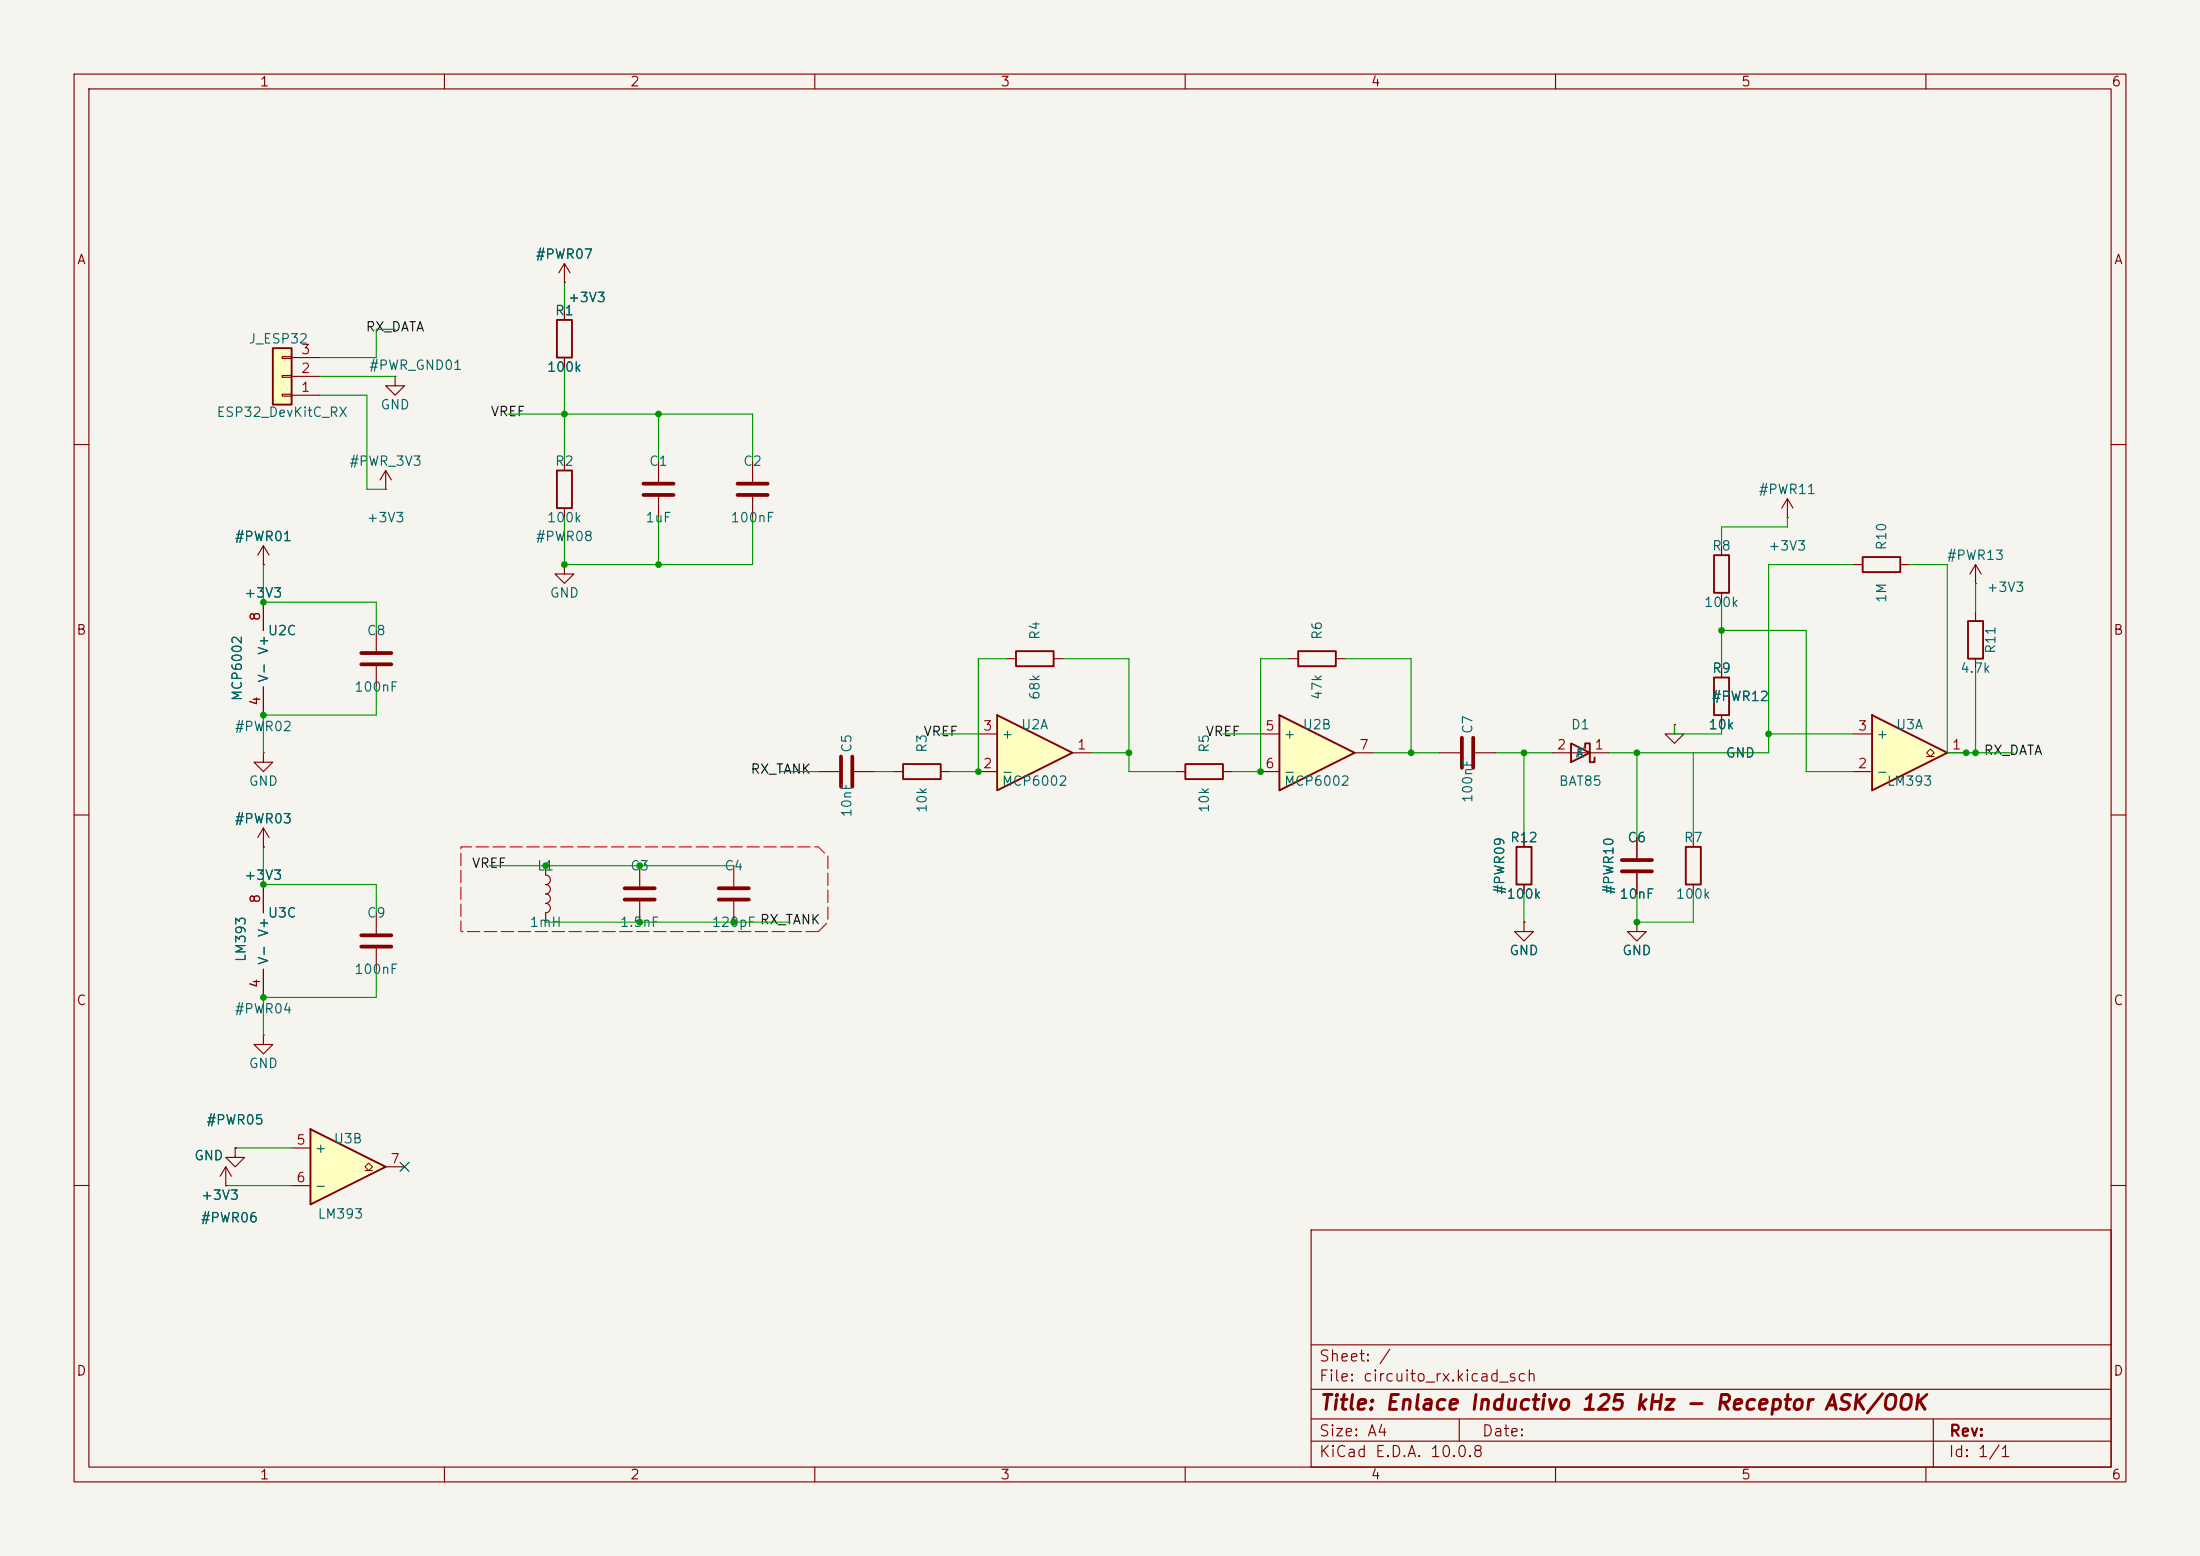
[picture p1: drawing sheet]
<svg xmlns="http://www.w3.org/2000/svg" width="297mm" height="210mm" viewBox="0 0 297 210" stroke-linecap="round" stroke-linejoin="round" font-family="sans-serif">
<path d="M0 0h297v210h-297z" fill="#f5f4ef" stroke="#f5f4ef" stroke-width=".14"/>
<g fill="none" stroke="#840000" stroke-width=".15">
<path d="M10 10h277v190h-277zM12 12h273v186h-273zM60 10v2M110 10v2M160 10v2M210 10v2M260 10v2M76.2 38.1h.1M76.2 35.6l-.8 1.2M76.2 35.6l.8 1.2M76.2 35.6v2.5M76.2 41.9v1.3"/>
<path d="M76.2 48.3v1.2M10 60h2M35.6 76.2h.1M35.6 73.7l-.8 1.2M35.6 73.7l.7 1.2M35.6 73.7v2.5M52.1 66h.1M52.1 63.5l-.8 1.3M52.1 63.5l.7 1.3M52.1 63.5v2.5M88.9 62.2v2.8M88.9 67.1v2.8"/>
<path d="M101.6 62.2v2.8M101.6 67.1v2.8M232.4 73.7v1.2M241.3 69.9h.1M241.3 67.3l-.8 1.3M241.3 67.3l.8 1.3M241.3 67.3v2.6M250.2 76.2h1.3M256.5 76.2h1.3M266.7 78.7h.1M266.7 76.2l-.8 1.3M266.7 76.2l.8 1.3"/>
<path d="M266.7 76.2v2.5M285 60h2M35.6 81.3v3.8M35.6 92.7v3.8M50.8 85.1v2.8M50.8 89.9v2.8M232.4 80v1.3M266.7 82.6v1.2M266.7 88.9v1.3M10 110h2M35.6 114.3h.1M35.6 111.8v2.5"/>
<path d="M35.6 111.8l-.8 1.2M35.6 111.8l.7 1.2M285 110h2M10 160h2M177 166h108v32h-108zM285 160h2M60 198v2M110 198v2M160 198v2M177 194.5h108M177 191.5h108M177 187.5h108"/>
<path d="M177 181.5h108M197 191.5v3M210 198v2M260 198v2M261 191.5v6.5"/>
</g>
<path d="M86.9 65.3h4M86.9 66.8h4M99.6 65.3h4M99.6 66.8h4M48.8 88.1h4M48.8 89.7h4" fill="none" stroke="#840000" stroke-width=".51"/>
<path d="M75.2 43.2h2v5.1h-2zM231.4 74.9h2v5.1h-2zM251.5 75.2h5v2h-5zM265.7 83.8h2v5.1h-2z" fill="none" stroke="#840000" stroke-width=".25"/>
<path d="M252.7 96.5l10.2 5.1-10.2 5.1z" fill="#ffffc2"/>
<path d="M231.4 91.4h2v5.1h-2zM252.7 96.5l10.2 5.1-10.2 5.1z" fill="none" stroke="#840000" stroke-width=".25"/>
<path d="M260.1 102.1h.5l-.5-.5 .5-.5 .5 .5-.5 .5h.5" fill="none" stroke="#840000" stroke-width=".14"/>
<path d="M226.1 97.8v1.3h1.2l-1.2 1.2-1.3-1.2h1.3M226.1 97.8h.1M232.4 90.2v1.2M232.4 96.5v1.3M250.2 99.1h2.5M250.2 104.1h2.5M262.9 101.6h2.5M221 124.5v1.2h1.2l-1.2 1.3-1.3-1.3h1.3M221 124.5h.1" fill="none" stroke="#840000" stroke-width=".15"/>
<path d="M172.7 96.5l10.2 5.1-10.2 5.1z" fill="#ffffc2"/>
<path d="M172.7 96.5l10.2 5.1-10.2 5.1zM175.3 87.9h5v2h-5zM212.1 100.3l2.5 1.3-2.5 1.3zM214 101v-.7h.6v2.6h.7v-.7M227.6 114.3h2v5.1h-2z" fill="none" stroke="#840000" stroke-width=".25"/>
<path d="M170.2 99.1h2.5M174 88.9h1.3M180.3 88.9h1.3M170.2 104.1h2.5M182.9 101.6h2.5M209.5 101.6h7.7M228.6 113v1.3M228.6 119.4v1.3" fill="none" stroke="#840000" stroke-width=".15"/>
<path d="M134.6 96.5l10.2 5.1-10.2 5.1z" fill="#ffffc2"/>
<path d="M75.2 63.5h2v5.1h-2zM134.6 96.5l10.2 5.1-10.2 5.1zM137.2 87.9h5v2h-5zM160 103.1h5.1v2.1h-5.1zM204.7 114.3h2.1v5.1h-2.1z" fill="none" stroke="#840000" stroke-width=".25"/>
<g fill="none" stroke="#840000" stroke-width=".15">
<path d="M53.3 50.8v1.3h1.3l-1.3 1.2-1.2-1.2h1.2M53.3 50.8h.1M76.2 76.2v1.3h1.3l-1.3 1.2-1.3-1.2h1.3M76.2 76.2h.1M76.2 62.2v1.3M76.2 68.6v1.3M132.1 99.1h2.5M135.9 88.9h1.3M142.2 88.9h1.3M132.1 104.1h2.5M144.8 101.6h2.5M158.7 104.1h1.3"/>
<path d="M165.1 104.1h1.3M194.3 101.6h2.8M199.1 101.6h2.8M205.7 113v1.3M205.7 119.4v1.3M221 113v2.8M221 117.9v2.8M205.7 124.5v1.2h1.3l-1.3 1.3-1.2-1.3h1.2M205.7 124.5h.1"/>
</g>
<path d="M197.4 99.6v4M198.9 99.6v4M218.9 116.1h4.1M218.9 117.6h4.1" fill="none" stroke="#840000" stroke-width=".51"/>
<path d="M36.8 47h2.6v7.6h-2.6z" fill="#ffffc2"/>
<path d="M36.8 47h2.6v7.6h-2.6zM121.9 103.1h5.1v2.1h-5.1z" fill="none" stroke="#840000" stroke-width=".25"/>
<g fill="none" stroke="#840000" stroke-width=".15">
<path d="M38.1 53.2h1.3v.3h-1.3zM38.1 50.7h1.3v.2h-1.3zM38.1 48.1h1.3v.3h-1.3zM39.4 53.3h3.8M39.4 50.8h3.8M39.4 48.3h3.8M35.6 101.6v1.3h1.2l-1.2 1.2-1.3-1.2h1.3M35.6 101.6h.1M35.6 119.4v3.8M73.7 116.8v1.3a.64 .64 0 0 1 .6 .6 .64 .64 0 0 1-.6 .7 .64 .64 0 0 1 .6 .6 .64 .64 0 0 1-.6 .7 .64 .64 0 0 1 .6 .6 .64 .64 0 0 1-.6 .6M110.5 104.1h2.8M115.3 104.1h2.8"/>
<path d="M120.6 104.1h1.3M127 104.1h1.3M35.6 130.8v3.8M73.7 121.9a.64 .64 0 0 1 .6 .7 .64 .64 0 0 1-.6 .6v1.3M30.5 157.5l-.8 1.3M30.5 157.5l.7 1.3M30.5 157.5v2.5M31.7 154.9v1.3h1.3l-1.3 1.3-1.2-1.3h1.2M31.7 154.9h.1M30.5 160h.1"/>
</g>
<path d="M113.5 102.1v4.1M115.1 102.1v4.1" fill="none" stroke="#840000" stroke-width=".51"/>
<path d="M41.9 152.4l10.2 5.1-10.2 5.1z" fill="#ffffc2"/>
<path d="M41.9 152.4l10.2 5.1-10.2 5.1z" fill="none" stroke="#840000" stroke-width=".25"/>
<path d="M49.3 158h.5l-.5-.5 .5-.5 .5 .5-.5 .5h.5" fill="none" stroke="#840000" stroke-width=".14"/>
<g fill="none" stroke="#840000" stroke-width=".15">
<path d="M76.2 38.1h.1M76.2 41.9v1.3M76.2 48.3v1.2M35.6 76.2h.1M35.6 81.3v3.8M35.6 92.7v3.8M226.1 97.8h.1M232.4 90.2v1.2M232.4 96.5v1.3M35.6 114.3h.1M35.6 119.4v3.8M86.4 116.8v2.8"/>
<path d="M99.1 116.8v2.8M205.7 113v1.3M205.7 119.4v1.3M221 113v2.8M221 117.9v2.8M35.6 139.7v1.3h1.2l-1.2 1.2-1.3-1.2h1.3M35.6 139.7h.1M35.6 130.8v3.8M50.8 123.2v2.8M50.8 128v2.8M86.4 121.7v2.8M99.1 121.7v2.8"/>
<path d="M205.7 124.5h.1M221 124.5h.1M31.7 154.9h.1M39.4 154.9h2.5M52.1 157.5h2.5M30.5 160h.1M39.4 160h2.5"/>
</g>
<path d="M84.3 119.9h4.1M97 119.9h4.1M48.8 126.2h4M48.8 127.8h4M84.3 121.4h4.1M97 121.4h4.1" fill="none" stroke="#840000" stroke-width=".51"/>
<path d="M110.5 125.7h-48.3v-11.4h48.3l1.3 1.3v8.9l-1.3 1.2" fill="none" stroke="#f00" stroke-width=".15" stroke-dasharray="1.7 .6"/>
<g fill="none" stroke="#009600" stroke-width=".15">
<path d="M76.2 38.1v3.8M43.2 53.3h6.3v12.7h2.6M43.2 50.8h10.1M53.3 44.5h-2.5v3.8h-7.6M68.6 55.9h33v6.3M76.2 49.5v12.7M88.9 55.9v6.3M35.6 76.2v5.1h15.2v3.8M76.2 69.9v6.3h25.4v-6.3M88.9 69.9v6.3M241.3 69.9v1.2h-8.9v2.6M250.2 76.2h-11.4v25.4h-21.6"/>
<path d="M257.8 76.2h5.1v25.4h8.9M266.7 78.7v3.9M50.8 92.7v3.8h-15.2v5.1M127 99.1h5.1M135.9 88.9h-3.8v15.2h-3.8M143.5 88.9h8.9v15.2h6.3M165.1 99.1h5.1M174 88.9h-3.8v15.2h-3.8M181.6 88.9h8.9v12.7M226.1 97.8v1.3h6.3v-1.3M232.4 85.1h11.4v19h6.4M232.4 81.3v8.9"/>
<path d="M238.8 99.1h11.4M266.7 90.2v11.4M35.6 114.3v5.1h15.2v3.8M66 116.8h33.1M105.4 104.1h5.1M118.1 104.1h2.5M147.3 101.6h5.1M185.4 101.6h8.9M201.9 101.6h7.6M205.7 101.6v11.4M221 101.6v11.4M228.6 101.6v11.4"/>
<path d="M50.8 130.8v3.8h-15.2v5.1M73.7 124.5h33M205.7 120.7v3.8M221 120.7v3.8h7.6v-3.8M31.7 154.9h7.7M30.5 160h8.9"/>
</g>
<path d="M54 156.9l1.2 1.2M55.2 156.9l-1.2 1.2" fill="none" stroke="#000084" stroke-width=".15"/>
<g fill="#009600">
<circle cx="35.6" cy="134.6" r=".46"/>
<circle cx="86.4" cy="124.5" r=".46"/>
<circle cx="86.4" cy="116.8" r=".46"/>
<circle cx="73.7" cy="116.8" r=".46"/>
<circle cx="132.1" cy="104.1" r=".46"/>
<circle cx="35.6" cy="119.4" r=".46"/>
<circle cx="238.8" cy="99.1" r=".46"/>
<circle cx="232.4" cy="85.1" r=".46"/>
<circle cx="266.7" cy="101.6" r=".46"/>
<circle cx="265.4" cy="101.6" r=".46"/>
<circle cx="99.1" cy="124.5" r=".46"/>
<circle cx="76.2" cy="76.2" r=".46"/>
<circle cx="88.9" cy="76.2" r=".46"/>
<circle cx="76.2" cy="55.9" r=".46"/>
<circle cx="35.6" cy="96.5" r=".46"/>
<circle cx="35.6" cy="81.3" r=".46"/>
<circle cx="88.9" cy="55.9" r=".46"/>
<circle cx="170.2" cy="104.1" r=".46"/>
<circle cx="190.5" cy="101.6" r=".46"/>
<circle cx="205.7" cy="101.6" r=".46"/>
<circle cx="152.4" cy="101.6" r=".46"/>
<circle cx="221" cy="101.6" r=".46"/>
<circle cx="221" cy="124.5" r=".46"/>
</g>
<text font-size="2" fill="#840000" x="178" y="190.8">Title: Enlace Inductivo 125 kHz - Receptor ASK/OOK</text>
<g font-size="1.5" fill="#840000">
<text x="178" y="184.1">Sheet: /</text>
<text x="178" y="186.8">File: circuito_rx.kicad_sch</text>
<text x="178" y="197">KiCad E.D.A. 10.0.8</text>
<text x="178" y="194.2">Size: A4</text>
<text x="200" y="194.2">Date:</text>
<text x="263" y="197">Id: 1/1</text>
<text x="263" y="194.2">Rev:</text>
</g>
<g font-size="1.3" fill="#840000">
<text x="35" y="12">1</text>
<text x="85" y="12">2</text>
<text x="135" y="12">3</text>
<text x="185" y="12">4</text>
<text x="235" y="12">5</text>
<text x="285" y="12">6</text>
<text x="10.3" y="36">A</text>
<text x="285.3" y="36">A</text>
<text x="10.2" y="86">B</text>
<text x="285.2" y="86">B</text>
<text x="10.2" y="136">C</text>
<text x="285.2" y="136">C</text>
<text x="10.2" y="186">D</text>
<text x="285.2" y="186">D</text>
<text x="35" y="200">1</text>
<text x="85" y="200">2</text>
<text x="135" y="200">3</text>
<text x="185" y="200">4</text>
<text x="235" y="200">5</text>
<text x="285" y="200">6</text>
</g>
<g font-size="1.3" fill="#006464">
<text x="72.2" y="35.3">#PWR07</text>
<text x="76.6" y="41.1">+3V3</text>
<text x="33.5" y="46.7">J_ESP32</text>
<text x="74.8" y="42.9">R1</text>
<text x="49.7" y="50.2">#PWR_GND01</text>
<text x="73.7" y="50.5">100k</text>
<text x="29.1" y="56.6">ESP32_DevKitC_RX</text>
<text x="51.3" y="55.6">GND</text>
<text x="47.1" y="63.2">#PWR_3V3</text>
<text x="74.8" y="63.2">R2</text>
<text x="87.5" y="63.2">C1</text>
<text x="100.2" y="63.2">C2</text>
<text x="49.4" y="70.8">+3V3</text>
<text x="73.7" y="70.8">100k</text>
<text x="87" y="70.8">1uF</text>
<text x="98.5" y="70.8">100nF</text>
<text x="237.3" y="67">#PWR11</text>
<text x="31.6" y="73.4">#PWR01</text>
<text x="72.2" y="73.4">#PWR08</text>
<text x="231" y="74.6">R8</text>
<text x="238.6" y="74.6">+3V3</text>
<text x="255" y="74.4" transform="rotate(-90 255 74.4)">R10</text>
<text x="262.7" y="75.9">#PWR13</text>
<text x="32.9" y="81">+3V3</text>
<text x="74.1" y="81">GND</text>
<text x="230" y="82.2">100k</text>
<text x="255" y="81.5" transform="rotate(-90 255 81.5)">1M</text>
<text x="268.1" y="80.2">+3V3</text>
<text x="36.1" y="86.1">U2C</text>
<text x="49.4" y="86.1">C8</text>
<text x="140.7" y="86.5" transform="rotate(-90 140.7 86.5)">R4</text>
<text x="178.8" y="86.5" transform="rotate(-90 178.8 86.5)">R6</text>
<text x="269.7" y="88.3" transform="rotate(-90 269.7 88.3)">R11</text>
<text x="33" y="94.7" transform="rotate(-90 33 94.7)">MCP6002</text>
<text x="36.5" y="92.2" transform="rotate(-90 36.5 92.2)">V- V+</text>
<text x="47.7" y="93.7">100nF</text>
<text x="140.7" y="94.6" transform="rotate(-90 140.7 94.6)">68k</text>
<text x="178.8" y="94.6" transform="rotate(-90 178.8 94.6)">47k</text>
<text x="231" y="94.9">#PWR12</text>
<text x="231" y="91.1">R9</text>
<text x="264.5" y="91.1">4.7k</text>
<text x="31.6" y="99">#PWR02</text>
<text x="115.3" y="101.7" transform="rotate(-90 115.3 101.7)">C5</text>
<text x="125.4" y="101.7" transform="rotate(-90 125.4 101.7)">R3</text>
<text x="135.1" y="100">+</text>
<text x="137.8" y="98.8">U2A</text>
<text x="163.5" y="101.7" transform="rotate(-90 163.5 101.7)">R5</text>
<text x="173.2" y="100">+</text>
<text x="175.8" y="98.8">U2B</text>
<text x="199.1" y="99.2" transform="rotate(-90 199.1 99.2)">C7</text>
<text x="212" y="98.8">D1</text>
<text x="230.6" y="98.8">10k</text>
<text x="253.2" y="100">+</text>
<text x="255.9" y="98.8">U3A</text>
<text x="33.5" y="106.4">GND</text>
<text x="135.1" y="105.1">-</text>
<text x="135.2" y="106.4">MCP6002</text>
<text x="173.2" y="105.1">-</text>
<text x="173.3" y="106.4">MCP6002</text>
<text x="210.4" y="106.4">BAT85</text>
<text x="212.6" y="102.6">A</text>
<text x="212.6" y="102.6">K</text>
<text x="232.9" y="102.6">GND</text>
<text x="253.2" y="105.1">-</text>
<text x="254.6" y="106.4">LM393</text>
<text x="31.6" y="111.5">#PWR03</text>
<text x="115.3" y="110.4" transform="rotate(-90 115.3 110.4)">10nF</text>
<text x="125.4" y="109.8" transform="rotate(-90 125.4 109.8)">10k</text>
<text x="163.5" y="109.8" transform="rotate(-90 163.5 109.8)">10k</text>
<text x="199.1" y="108.5" transform="rotate(-90 199.1 108.5)">100nF</text>
<text x="203.8" y="114">R12</text>
<text x="219.6" y="114">C6</text>
<text x="227.2" y="114">R7</text>
<text x="32.9" y="119.1">+3V3</text>
<text x="72.4" y="117.8">L1</text>
<text x="85" y="117.8">C3</text>
<text x="97.7" y="117.8">C4</text>
<text x="36.1" y="124.2">U3C</text>
<text x="49.4" y="124.2">C9</text>
<text x="71.4" y="125.4">1mH</text>
<text x="83.6" y="125.4">1.5nF</text>
<text x="96" y="125.4">120pF</text>
<text x="203.3" y="121.6">100k</text>
<text x="203.4" y="120.8" transform="rotate(-90 203.4 120.8)">#PWR09</text>
<text x="218.1" y="120.8" transform="rotate(-90 218.1 120.8)">#PWR10</text>
<text x="218.5" y="121.6">10nF</text>
<text x="226.1" y="121.6">100k</text>
<text x="33.5" y="129.9" transform="rotate(-90 33.5 129.9)">LM393</text>
<text x="36.5" y="130.3" transform="rotate(-90 36.5 130.3)">V- V+</text>
<text x="47.7" y="131.8">100nF</text>
<text x="203.7" y="129.2">GND</text>
<text x="218.9" y="129.2">GND</text>
<text x="31.6" y="137.1">#PWR04</text>
<text x="33.5" y="144.5">GND</text>
<text x="27.8" y="152.1">#PWR05</text>
<text x="42.4" y="155.9">+</text>
<text x="45" y="154.6">U3B</text>
<text x="26.1" y="156.9">GND</text>
<text x="42.4" y="161">-</text>
<text x="27" y="165.3">#PWR06</text>
<text x="27.1" y="162.3">+3V3</text>
<text x="42.8" y="164.8">LM393</text>
</g>
<g font-size="1.3" fill="#0f0f0f">
<text x="49.3" y="45.1">RX_DATA</text>
<text x="66.2" y="56.5">VREF</text>
<text x="124.6" y="99.7">VREF</text>
<text x="162.7" y="99.7">VREF</text>
<text x="101.2" y="104.8">RX_TANK</text>
<text x="267.7" y="102.2">RX_DATA</text>
<text x="63.6" y="117.5">VREF</text>
<text x="102.5" y="125.1">RX_TANK</text>
</g>
<g font-size="1.3" fill="#a90000">
<text x="40.5" y="53.2">1</text>
<text x="40.5" y="50.7">2</text>
<text x="40.5" y="48.1">3</text>
<text x="35.4" y="83.9" transform="rotate(-90 35.4 83.9)">8</text>
<text x="35.4" y="95.3" transform="rotate(-90 35.4 95.3)">4</text>
<text x="132.6" y="98.9">3</text>
<text x="145.3" y="101.5">1</text>
<text x="170.7" y="98.9">5</text>
<text x="183.4" y="101.5">7</text>
<text x="210.1" y="101.5">2</text>
<text x="215.2" y="101.5">1</text>
<text x="250.7" y="98.9">3</text>
<text x="263.4" y="101.5">1</text>
<text x="132.6" y="104">2</text>
<text x="170.7" y="104">6</text>
<text x="250.7" y="104">2</text>
<text x="35.4" y="122" transform="rotate(-90 35.4 122)">8</text>
<text x="35.4" y="133.4" transform="rotate(-90 35.4 133.4)">4</text>
<text x="39.9" y="154.8">5</text>
<text x="39.9" y="159.9">6</text>
<text x="52.6" y="157.3">7</text>
</g>
</svg>
